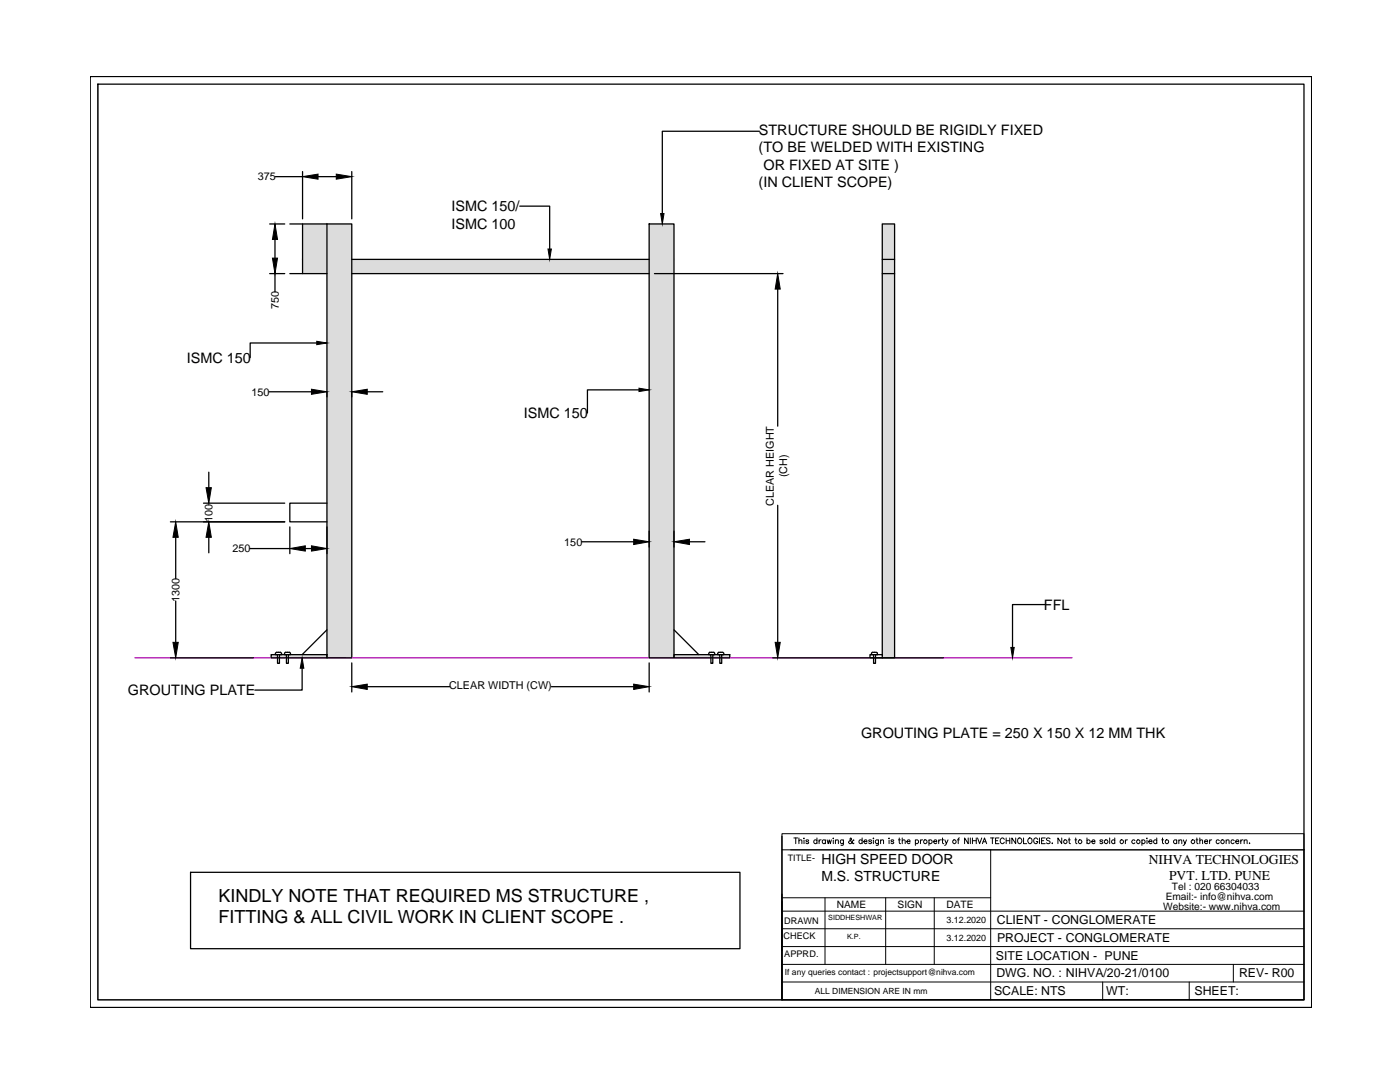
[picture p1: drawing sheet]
<svg xmlns="http://www.w3.org/2000/svg" width="279mm" height="216mm" viewBox="0 0 279 216" stroke-linecap="round" stroke-linejoin="round" font-family="sans-serif">
<!-- layer: 0 -->
<g fill="#dcdcdc" stroke="#dcdcdc" stroke-width=".2">
<path d="M176.1 44.7v7.1h2.4zM176.1 44.7h2.4v7.1z"/>
<path d="M129.6 44.7v7.1h4.9zM129.6 44.7h4.9v7.1z"/>
<path d="M65.2 44.7v7.1h5zM65.2 44.7h5v7.1z"/>
<path d="M60.4 44.7v7.1h4.8zM60.4 44.7h4.8v7.1z"/>
<path d="M176.1 51.8v2.8h2.4zM176.1 51.8h2.4v2.8z"/>
<path d="M129.6 51.8v2.8h4.9zM129.6 51.8h4.9v2.8z"/>
<path d="M70.2 51.8v2.8h59.4zM70.2 51.8h59.4v2.8z"/>
<path d="M65.2 51.8v2.8h5zM65.2 51.8h5v2.8z"/>
<path d="M60.4 51.8v2.8h4.8zM60.4 51.8h4.8v2.8z"/>
<path d="M129.6 54.6v76h4.9zM129.6 54.6h4.9v76z"/>
<path d="M65.2 54.6v76h5zM65.2 54.6h5v76z"/>
<path d="M176.1 54.6v76.7h2.4zM176.1 54.6h2.4v76.7z"/>
<path d="M144 130.6v.7h1.6zM144 130.6h1.6v.7z"/>
<path d="M142.3 130.6v.7h1.4zM142.3 130.6h1.4v.7z"/>
<path d="M134.5 130.6v.7h7.4zM134.5 130.6h7.4v.7z"/>
<path d="M129.6 130.6v.7h4.9zM129.6 130.6h4.9v.7z"/>
<path d="M65.2 130.6v.7h5zM65.2 130.6h5v.7z"/>
<path d="M57.5 130.6v.7h7.7zM57.5 130.6h7.7v.7z"/>
<path d="M55.8 130.6v.7h1.4zM55.8 130.6h1.4v.7z"/>
<path d="M54.1 130.6v.7h1.3zM54.1 130.6h1.3v.7z"/>
</g>
<!-- layer: PDF_Geometry -->
<path d="M19.5 16.8v182.7h240.7" fill="none" stroke="#7f7f7f" stroke-width=".25"/>
<!-- layer: 0 -->
<g fill="none" stroke="#000" stroke-width=".25">
<path d="M18 15.3h243.8v185.7h-243.8zM19.5 16.8h240.7v182.7h-240.7zM55 35.2h5.4M60.4 34.2v9.5M63.5 35.2h3.6M70.2 34.2v9.5M151.6 26.2h-19.4v16.4M53.8 54.6h3M53.8 44.7h3M54.9 47.8v3.7M54.9 54.6v3.6M57.8 54.6h7.4"/>
<path d="M57.8 44.7h7.4M60.4 44.7v9.9M65.2 44.7v86.6h3.8M65.2 44.7h5v86.6h-5M70.2 54.6h59.4M70.2 51.8h59.4M103.7 41.1h6v8.6M129.6 44.7h4.9v86.6h-4.9zM130.6 54.6h25.7M155.2 57.7v27.3M176.1 54.6h2.4M176.1 51.8h2.4"/>
<path d="M53.7 78.2h8.5M63.2 68.4h-13.3v3M65.2 78.2v1M70.2 78.2v1M73.3 78.2h3.1M127.5 77.8h-10.3v4.6M41.7 94.2v3.1M34 104.1h22.8M35.1 107.2v8.3M35.1 119.9v8.3M40.6 100.4h16.2M41.7 107.2v3.1"/>
<path d="M49.9 109.5h7.9M57.8 105.1v5.4M60.9 109.5h1.3M65.2 100.4h-7.4v3.7h7.4M65.2 105.1v5.4M116.1 108.1h10.4M129.6 106v3.2M134.5 106v3.2M137.6 108.1h3.1M155.2 100.8v27.4M34 131.3h16.6M54.1 130.6h11.1v.7h-11.1z"/>
<path d="M55 130.3l.2-.1h.8l.2 .1v.3h-.4v1.8h-.4v-1.8h-.4zM56.8 130.3l.2-.1h.8l.2 .1v.3h-.5v1.8h-.3v-1.8h-.4zM60.3 133.3v4.4h-9.4M65.2 125.7l-4.9 4.9M70.2 132.3v5.8M73.3 137h16.4M110 137h16.5M129.6 132.3v5.8M134.5 130.6h11.1v.7h-11.1zM134.5 125.7l5 4.9M141.4 130.3l.2-.1h.9l.1 .1v.3h-.3v1.8h-.4v-1.8h-.5zM143.2 130.3l.2-.1h.8l.3 .1v.3h-.5v1.8h-.3v-1.8h-.5z"/>
<path d="M154.2 131.3h34.1M173.9 130.3a1.12 1.12 0 0 1 1.2 0v.3h-.4v1.8h-.4v-1.8h-.4zM176.1 130.6h-2.5v.7h4.9v-86.6h-2.4v86.6M208.6 120.6h-6.5v8.6M38 174.1h109.7v15.2h-109.7zM156.1 166.9v32.6h104.1v-29.9"/>
</g>
<path d="M26.9 131.3h187.1" fill="none" stroke="#f0f" stroke-width=".25"/>
<g fill="#000" stroke="#000" stroke-width=".2">
<path d="M60.4 35.2l3.1-.5v1.1zM67.1 34.7l3.1 .5-3.1 .6zM54.9 44.7l.5 3.1h-1zM54.4 51.5h1l-.5 3.1zM109.4 49.7h.6l-.3 2.1zM131.8 42.6h.7l-.3 2.1zM155.2 54.6l.5 3.1h-1zM62.2 77.7l3 .5-3 .5zM63.2 68.1l2 .3-2 .4zM70.2 78.2l3.1-.5v1zM127.5 77.5l2.1 .3-2.1 .3zM41.1 97.3h1.1l-.5 3.1z"/>
<path d="M35.1 104.1l.5 3.1h-1.1zM41.7 104.1l.5 3.1h-1.1zM57.8 109.5l3.1-.6v1.1zM62.2 108.9l3 .6-3 .5zM126.5 107.6l3.1 .5-3.1 .6zM134.5 108.1l3.1-.5v1.1zM34.5 128.2h1.1l-.5 3.1zM60.3 131.3l.3 2h-.7zM70.2 137l3.1-.5v1.1zM126.5 136.5l3.1 .5-3.1 .6zM154.7 128.2h1l-.5 3.1zM201.7 129.2h.7l-.3 2.1z"/>
</g>
<g fill="none" stroke="#000" stroke-width=".2">
<path d="M156.1 166.4h104.1v3.2h-104.1zM156.1 169.6v29.9M156.1 179.1h41.6M157.8 169.6h102.4M158.4 167.2h.8M158.8 167.2v1.1M159.4 167.8l.3-.2h.3v.7M159.4 167.2v1.1M160.5 167.2v.1zM160.5 167.6v.7M161.4 167.8l-.2-.2h-.3v.2l.4 .2 .1 .2-.2 .1-.4-.1M163 167.8a.35 .35 0 0 0-.5-.1 .35 .35 0 0 0 0 .5 .35 .35 0 0 0 .5 0"/>
<path d="M163 167.2v1.1M163.5 167.6v.7M163.9 167.6a.32 .32 0 0 0-.4 .3M164.6 179.1v13.3M164.7 167.8a.35 .35 0 0 0-.5-.1 .35 .35 0 0 0 0 .5 .35 .35 0 0 0 .5 0M164.7 167.6v.7M165.1 167.6l.2 .7 .2-.7 .2 .7 .2-.7M166.3 167.2v.1zM166.3 167.6v.7M166.7 167.8l.3-.2h.3v.7M166.7 167.6v.7M168.3 167.6v1h-.5"/>
<path d="M168.3 167.8a.35 .35 0 0 0-.5-.1 .35 .35 0 0 0 0 .5 .35 .35 0 0 0 .5 0M170.4 167.7l-.1-.1a.56 .56 0 0 1-.3 .6 .56 .56 0 0 1-.7-.1l.2-.3 .4-.3-.1-.3-.2 .2 .2 .4 .4 .5h.2v-.1M172.1 167.8a.35 .35 0 0 0-.6-.1 .35 .35 0 0 0 0 .5 .35 .35 0 0 0 .6 0M172.1 167.2v1.1M172.4 167.9h.6l-.1-.3a.37 .37 0 0 0-.4 .1 .37 .37 0 0 0 0 .5 .37 .37 0 0 0 .5 0M174 167.8l-.2-.2h-.4v.2l.5 .2 .1 .2-.2 .1-.4-.1M174.3 167.2v.1zM174.3 167.6v.7M175.3 167.6v1h-.4M175.3 167.8a.35 .35 0 0 0-.5-.1 .35 .35 0 0 0 0 .5 .35 .35 0 0 0 .5 0M175.7 167.8l.3-.2h.3v.7M175.7 167.6v.7"/>
<path d="M176.8 179.1v13.3M177.4 167.2v.1zM177.4 167.6v.7M178.4 167.8l-.2-.2h-.3v.2l.4 .2 .1 .2-.2 .1-.4-.1M179.3 167.6h.4M179.5 167.2v.9l.2 .2M180.1 167.8l.2-.2h.3l.1 .7M180.1 167.2v1.1M181 167.9h.6l-.1-.3a.37 .37 0 0 0-.5 .1 .37 .37 0 0 0 .1 .5 .37 .37 0 0 0 .5 0M182.7 167.8a.35 .35 0 0 1 .5-.1 .35 .35 0 0 1 0 .5 .35 .35 0 0 1-.5 0M182.7 167.6v1.1M183.7 167.6v.7"/>
<path d="M184.1 167.6a.32 .32 0 0 0-.4 .3M185.4 167.8a.35 .35 0 0 1 .5-.1 .35 .35 0 0 1 0 .5 .35 .35 0 0 1-.5 0M185.4 167.6v1.1M186.3 167.9h.7l-.1-.3a.37 .37 0 0 0-.5 .1 .37 .37 0 0 0 .1 .5 .37 .37 0 0 0 .5 0M186.5 179.1v13.3M187.3 167.6v.7M187.8 167.6h-.3l-.2 .3M187.9 167.6h.4M188.1 167.2v.9l.3 .2M188.6 167.6l.3 .7 .3-.7M188.9 168.3l-.4 .4M191.1 167.6h.3"/>
<path d="M191.5 167.2l-.3 .2v.9M193.2 167.2v1.1l-.7-1.1v1.1M193.6 167.2v1.1M194.1 167.2v1.1M194.1 167.8h.7M194.8 167.2v1.1M195.1 167.2l.4 1.1 .4-1.1M196.1 168.3l.4-1.1 .4 1.1M196.2 168h.5M197.7 167.2h.7M197.7 169.6v29.9M198 167.2v1.1"/>
<path d="M198.7 167.8h.4M199.4 167.2h-.7v1.1h.7M200.4 167.5a.41 .41 0 0 0-.4-.3 .41 .41 0 0 0-.4 .4v.3a.41 .41 0 0 0 .4 .4 .41 .41 0 0 0 .4-.3M200.8 167.8h.7M200.8 167.2v1.1M201.5 167.2v1.1M202.7 167.2v1.1l-.8-1.1v1.1M203.2 167.4l.2-.2a.54 .54 0 0 1 .6 .6 .54 .54 0 0 1-.7 .5l-.2-.4zM204.3 167.2v1.1h.6M205.2 167.4l.3-.2a.57 .57 0 0 1 .5 .6 .57 .57 0 0 1-.5 .5l-.4-.4zM207.1 167.5a.41 .41 0 0 0-.5-.3 .41 .41 0 0 0-.3 .4v.3a.4 .4 0 0 0 .4 .5 .4 .4 0 0 0 .4-.5h-.3M207.4 167.2v1.1"/>
<path d="M207.9 167.8h.4M208.6 167.2h-.7v1.1h.7M209.6 167.4l-.3-.2-.5 .2 .1 .2 .6 .2 .1 .2v.2l-.3 .1-.5-.1M209.9 168.3h.2zM211.9 167.2v1.1l-.8-1.1v1.1M213.2 167.6h.4M213.4 167.2v.9l.2 .2M214.5 167.6h.4M214.7 167.2v.9l.2 .2M216.9 167.8a.35 .35 0 0 1 .6-.1 .35 .35 0 0 1 0 .5 .35 .35 0 0 1-.6 0M216.9 167.2v1.1M217.9 167.9h.6a.35 .35 0 0 0-.4-.3 .35 .35 0 0 0-.2 .6l.3 .1 .3-.1"/>
<path d="M220.1 167.8l-.2-.2h-.3v.2l.4 .2 .1 .2-.2 .1-.4-.1M221.5 167.2v1.1M222.5 167.8a.35 .35 0 0 0-.5-.1 .35 .35 0 0 0 0 .5 .35 .35 0 0 0 .5 0M222.5 167.2v1.1M224.6 167.6v.7M225 167.6a.32 .32 0 0 0-.4 .3M226.5 167.8a.35 .35 0 0 0-.5-.1 .35 .35 0 0 0 0 .5 .35 .35 0 0 0 .5 0M227.9 167.8a.35 .35 0 0 1 .5-.1 .35 .35 0 0 1 0 .5 .35 .35 0 0 1-.5 0M227.9 167.6v1.1M228.9 167.2v.1zM228.9 167.6v.7M229.2 167.9h.7a.34 .34 0 0 0-.3-.3 .34 .34 0 0 0-.4 .3l.3 .4 .4-.1"/>
<path d="M230.9 167.8a.35 .35 0 0 0-.6-.1 .35 .35 0 0 0 0 .5 .35 .35 0 0 0 .6 0M230.9 167.2v1.1M231.8 167.6h.4M232 167.2v.9l.3 .2M234.8 167.8a.35 .35 0 0 0-.5-.1 .35 .35 0 0 0 0 .5 .35 .35 0 0 0 .5 0M234.8 167.6v.7M235.3 167.8l.2-.2h.3l.1 .7M235.3 167.6v.7M236.1 167.6l.4 .7 .3-.7M236.5 168.3l-.4 .4M238.7 167.6h.4M238.9 167.2v.9l.2 .2"/>
<path d="M239.5 167.8l.2-.2h.3v.7M239.5 167.2v1.1M240.4 167.9h.6v-.1a.35 .35 0 0 0-.5-.1 .35 .35 0 0 0 0 .5 .35 .35 0 0 0 .5 0M241.4 167.6v.7M241.8 167.6h-.2l-.2 .3M243.3 167.8a.35 .35 0 0 0-.5-.1 .35 .35 0 0 0 0 .5 .35 .35 0 0 0 .5 0M244.7 167.8l.3-.2h.3v.7M244.7 167.6v.7M246.3 167.8a.35 .35 0 0 0-.5-.1 .35 .35 0 0 0 0 .5 .35 .35 0 0 0 .5 0M246.6 167.9h.6v-.1a.35 .35 0 0 0-.5-.1 .35 .35 0 0 0 0 .5 .35 .35 0 0 0 .5 0M247.6 167.6v.7M248 167.6h-.2l-.2 .3"/>
<path d="M248.3 167.8l.3-.2h.2l.1 .7M248.3 167.6v.7M249.3 168.3h.1zM156.1 192.4h104.1M156.1 188.9h104.1M156.1 185.3h104.1M156.1 181.8h104.1M156.1 195.9h104.1M220.1 195.9v3.6M237.3 195.9v3.6M246.1 192.4v3.5"/>
<circle cx="184.7" cy="167.9" r=".37"/>
<circle cx="190.5" cy="167.9" r=".37"/>
<circle cx="212.6" cy="167.9" r=".37"/>
<circle cx="215.6" cy="167.9" r=".36"/>
<circle cx="220.7" cy="168" r=".37"/>
<circle cx="223.9" cy="167.9" r=".37"/>
<circle cx="227.2" cy="167.9" r=".37"/>
<circle cx="232.9" cy="167.9" r=".37"/>
<circle cx="238.1" cy="167.9" r=".37"/>
<circle cx="244" cy="167.9" r=".37"/>
</g>
<g font-size="3.6">
<text x="43.6" y="179.9">KINDLY NOTE THAT REQUIRED MS STRUCTURE ,</text>
<text x="43.6" y="184.3">FITTING &amp; ALL CIVIL WORK IN CLIENT SCOPE .</text>
</g>
<g font-size="2.9">
<text x="151.4" y="27">STRUCTURE SHOULD BE RIGIDLY FIXED</text>
<text x="151.4" y="30.4">(TO BE WELDED WITH EXISTING</text>
<text x="152.4" y="33.9">OR FIXED AT SITE )</text>
<text x="151.4" y="37.4">(IN CLIENT SCOPE)</text>
<text x="90.1" y="42.2">ISMC 150/</text>
<text x="90.1" y="45.7">ISMC 100</text>
<text x="37.3" y="72.4">ISMC 150</text>
<text x="104.5" y="83.5">ISMC 150</text>
<text x="208.3" y="121.7">FFL</text>
<text x="25.5" y="138.8">GROUTING PLATE</text>
<text x="171.8" y="147.3">GROUTING PLATE = 250 X 150 X 12 MM THK</text>
</g>
<g font-size="2.8">
<text x="163.9" y="172.5">HIGH SPEED DOOR</text>
<text x="163.9" y="175.9">M.S. STRUCTURE</text>
</g>
<g font-size="2.7">
<text x="229.2" y="172.5">NIHVA TECHNOLOGIES</text>
<text x="233.3" y="175.5">PVT. LTD. PUNE</text>
</g>
<g font-size="2.5">
<text x="198.9" y="184.4">CLIENT - CONGLOMERATE</text>
<text x="198.8" y="191.5">SITE LOCATION - PUNE</text>
<text x="199" y="187.9">PROJECT - CONGLOMERATE</text>
<text x="198.9" y="195">DWG. NO. : NIHVA/20-21/0100</text>
<text x="247.3" y="195">REV- R00</text>
<text x="198.4" y="198.6">SCALE: NTS</text>
<text x="220.8" y="198.6">WT:</text>
<text x="238.4" y="198.6">SHEET:</text>
</g>
<g font-size="2.2">
<text x="51.4" y="36">375</text>
<text x="55.6" y="61.8" transform="rotate(-90 55.6 61.8)">750</text>
<text x="50.2" y="78.9">150</text>
<text x="157.1" y="95.2" transform="rotate(-90 157.1 95.2)">(CH)</text>
<text x="154.4" y="101" transform="rotate(-90 154.4 101)">CLEAR HEIGHT</text>
<text x="42.4" y="104.1" transform="rotate(-90 42.4 104.1)">100</text>
<text x="46.4" y="110.2">250</text>
<text x="112.6" y="108.9">150</text>
<text x="35.8" y="120.2" transform="rotate(-90 35.8 120.2)">1300</text>
<text x="89.6" y="137.6">CLEAR WIDTH (CW)</text>
</g>
<g font-size="2">
<text x="232.6" y="179.6">Email:- info@nihva.com</text>
<text x="233.9" y="177.6">Tel : 020 66304033</text>
<text x="167" y="181.3">NAME</text>
<text x="179.1" y="181.3">SIGN</text>
<text x="188.9" y="181.3">DATE</text>
<text x="232.1" y="181.6">Website:- www.nihva.com</text>
</g>
<g font-size="1.8">
<text x="157.2" y="171.8">TITLE-</text>
<text x="156.5" y="184.3">DRAWN</text>
<text x="188.9" y="184.1">3.12.2020</text>
<text x="156.4" y="187.4">CHECK</text>
<text x="156.5" y="191">APPRD.</text>
<text x="188.9" y="187.8">3.12.2020</text>
</g>
<g font-size="1.7">
<text x="156.6" y="194.5">If any queries contact : projectsupport@nihva.com</text>
<text x="162.6" y="198.3">ALL DIMENSION ARE IN mm</text>
</g>
<g font-size="1.4">
<text x="165.3" y="183.6">SIDDHESHWAR</text>
<text x="169.1" y="187.4">K.P.</text>
</g>
</svg>
